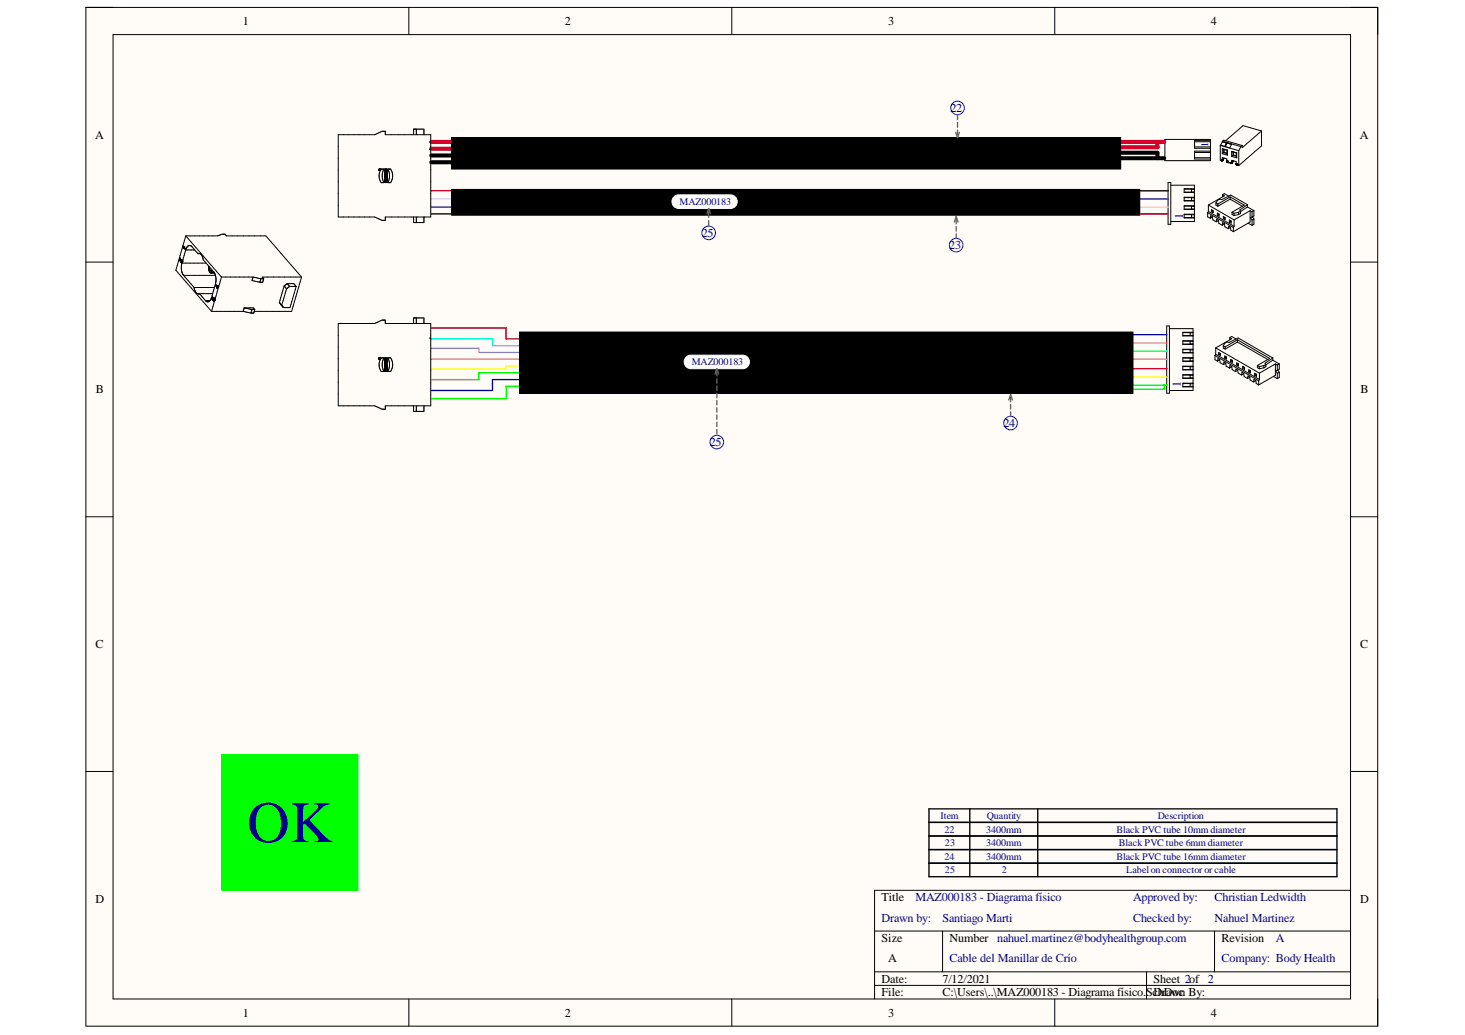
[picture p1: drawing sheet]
<svg xmlns="http://www.w3.org/2000/svg" width="297mm" height="210mm" viewBox="0 0 297 210" stroke-linecap="round" stroke-linejoin="round" font-family="sans-serif">
<path d="M17.4 1.5h261.9v206.6h-261.9z" fill-rule="evenodd" fill="#fffcf8"/>
<path d="M17.4 1.5h261.9v206.6h-261.9z" fill="none" stroke="#000" stroke-width=".2"/>
<path d="M22.9 7h250.9v195.6h-250.9z" fill-rule="evenodd" fill="#fffcf8"/>
<g fill="none" stroke="#000" stroke-width=".2">
<path d="M17.4 1.5h5.5M22.9 7h250.9v195.6h-250.9zM82.9 1.5v5.5M148.4 1.5v5.5M213.9 1.5v5.5M273.8 1.5h5.5v5.5M91.6 38.4h139.5v5.3h-139.5zM91.6 28h135.6v6.3h-135.6zM236.2 28.3h9.2v4.3h-9.2zM236.8 37h.6v8.5h-.6zM237.4 37.6h4.8v7.3h-4.8M240.1 38.4h1.5v.6"/>
<path d="M241.6 38.4h.6M242.2 38.3h-2.1v.7h2.1M242.2 38.9l-2.1 .1M242.2 30.9h3.2M242.2 29.8h3.2M242.2 28.7h3.2M242.2 32h3.2M245.4 28.5h-3.2v1.6h3.2M245.4 30.7h-3.2v1.6h3.2M247.4 29.5v3l.2 .1M247.4 29.5l3.8 1.1M247.4 29.4v.1"/>
<path d="M247.6 32.6h.1M247.7 32.6h.1M247.7 32.5h.1M247.8 32.5h.1M247.8 32.5l-.2 .1M247.8 32.5v-.5l.9 .2 .1 .5M247.8 32.4h.1M247.8 28.7h.1M247.8 28.7l1.9 .6-.4 .7-1.9-.6M247.8 30.2v1M247.8 30.2l1.1 .2M247.8 31.2l1.1 .3"/>
<path d="M247.8 30.2l.3 .1M247.9 28.7l-.4 .8M247.9 28.7l1.8 .6M247.9 39.5l.4 .2-3.3 1.9M247.9 39.5l.4-.2 .8 .5M247.9 39.5v.4M247.9 28.7h-.1M247.9 28.7l.2-.3 3.8 1.1M247.9 28.7l3.7 1M248.1 30.9l-.3 .3M248.1 30.3v.6M248.1 30.3l.7 .2"/>
<path d="M248.1 30.9l.7 .2M248.2 30.9l.6 .2M248.2 30.9h-.1M248.2 30.3v.6M248.2 32.1l-.4 .3M248.3 32.1l-.5 .4M248.4 29.6h.1M248.5 29.3h.1M248.5 29.2v.1M248.6 29.2l-.2 .4M248.7 29.2l-.2 .4M248.7 29.2l-.2 .1"/>
<path d="M248.7 29.2h.1M248.7 32.6h.1M248.7 32.7h.1M248.7 32.7l.1 .1M248.8 32.7h.1M248.8 32.8h.1M248.8 30.5v.6M248.8 31.1l.1 .4M248.8 32.8l.1 .1M248.8 32.9h.1M248.9 32.9h.1M248.9 30.4v1.1"/>
<path d="M248.9 30.4l-.1 .1M248.9 32.9l.1 .1M249 33h.1M249 33l.5 .1M249.4 39.9l2.9 1.7-2.5 1.4M249.4 39.9l-2.5 1.5M249.4 39.9v.5M249.5 33.1h.1M249.6 33.1h.1M249.7 33.1h.1M249.7 33.1h-.1M249.7 33.1h-.2"/>
<path d="M249.7 33h.1M249.7 33v.1M249.7 30.7v1M249.7 30.7l1.1 .3M249.7 31.7l1.1 .3M249.7 30.7l.3 .1M250 30.8l.7 .2M250 31.5l-.3 .2M250 30.8v.7M250 31.5l.7 .2M250.1 32.6l-.4 .3v-.4l.9 .3 .1 .6M250.1 31.4l.6 .2"/>
<path d="M250.1 31.4l-.1 .1M250.1 30.9v.5M250.2 32.6l-.5 .5M250.6 33.2h.1M250.6 33.3h.1M250.7 33.3v.1M250.7 33.3h.1M250.7 31v.7M250.7 31.7l.1 .3M250.7 33.4h.1M250.7 33.4l.1 .1M250.8 33.4h.1"/>
<path d="M250.8 31v1M250.8 33.4v.1M250.8 31h-.1M250.8 33.5h.1M250.9 33.5l.3 .1M250.9 33.5h.1M251.2 30.6v3M251.6 29.7l-.4 .9M251.9 29.5l-.3 .2M255.8 26.6l-3.8-1.1-3.5 3M255.8 26.6l-3.9 3.4v-.5M255.8 26.6v3l-4.6 4"/>
<path d="M17.4 53.2h5.5M240.1 40.1h1.5v.6M240.1 41.8h1.5v.6M240.1 43.5h1.5v.6M241.6 43.6h.6M241.6 40.1h.6M241.6 41.8h.6M242.2 41.7h-2.1v.8h2.1M242.2 43.4h-2.1v.8h2.1M242.2 40h-2.1v.8h2.1M242.2 44.1h-2.1M242.2 40.6l-2.1 .1"/>
<path d="M242.2 42.4h-2.1M244.9 43.1l5.2 3M244.9 43.1v.9l.5 .3M245 41.6l5.2 3M245 41.6v1.3M245 42.9l5.2 3M245 42.9l-.1 .2M245.4 44.3l.1-.5 .3 .2 .1 .6 .7 .4M245.6 42.5l.4 .2v.4l-.4-.2zM245.8 44l-.4 .3M245.9 42.8l-.3 .1M245.9 42.8h.1"/>
<path d="M245.9 42.7v.1M246.5 41.2v.4l.4 .2M246.5 41.2l.4 .2M246.5 41.2l.4-.6 .4-.2 .4 .1 1.9-.9 3.3 1.9M246.6 45l.1-.5 .3 .2 .1 .6 .7 .4M246.8 43.2l.4 .2v.4l-.4-.2zM246.9 41.4v.4M247 44.7l-.4 .3M247.1 43.5l-.3 .1M247.1 43.5h.1M247.1 43.4v.1M247.8 45.7l.1-.5 .4 .2v.6l.7 .4"/>
<path d="M248 43.9l.4 .2v.4l-.4-.2zM248.3 45.4l-.5 .3M248.3 44.2l-.3 .1M248.3 44.2h.1M248.3 44.1v.1M249 46.4l.1-.5 .4 .2 .1 .6 .5 .3M249.3 44.6l.3 .2v.5l-.3-.3zM249.4 40.4l-2.5 1.4M249.4 40.4l2.5 1.4M249.5 46.1l-.5 .3M249.5 44.9l-.2 .1M249.5 44.9h.1"/>
<path d="M249.5 44.8v.1M249.8 43v.5l.4 .2M249.8 43l.4 .3M250.1 46.1v.9M250.2 43.3v.4M250.2 45.9l-.1 .2M250.2 44.6v1.3M251.1 43.5l-.9 .2M251.1 43.1l-.9 .2M251.1 43.1v.4M251.5 42.8v.5l-.4 .2M251.5 42.8l-.4 .3"/>
<path d="M252.9 42l-1.4 .9M252.9 42l1.3 .7M252.9 41.5l-1.5 1.1 .1 .2M252.9 41.5v.5M253.1 45.3l.8 .4M253.5 42.7l.4 .2M253.5 42.7l-3.3 1.9M253.5 42.7v2.3l-3.4 2M253.9 42.9v1.1M253.9 44.6v1.1M253.9 44l-.4 .1 .4 .5M253.9 44l.3 .4"/>
<path d="M254.2 42.7l-.3 .2M254.2 42.7v1.1l-.3 .2M254.2 44.4v1.1l-.3 .2M254.2 44.4l-.3 .2M273.8 53.2h5.5M17.4 104.8h5.5M273.8 104.8h5.5M17.4 156.5h5.5M273.8 156.5h5.5M177.3 188.8h96.5M177.3 197.1h96.5M177.3 199.8h96.5"/>
<path d="M191.1 188.8v8.3M232.5 197.1v5.5M246.3 188.8v8.3M273.8 180.6h-96.5v22M82.9 202.6v5.5M148.4 202.6v5.5M213.9 202.6v5.5M279.3 202.6v5.5"/>
</g>
<path d="M105.4 75.6h-8.3v1.4h-9.7M105.4 78.4h-2.8v2.4h-15.2" fill="none" stroke="#0f0" stroke-width=".27"/>
<path d="M236.9 38.7h-7.7v4.7h-141.8M188.4 164h82.7v13.8h-82.7zM188.4 166.8h82.7M188.4 169.5h82.7M188.4 172.3h82.7M188.4 175.1h82.7M196.6 164v13.8M210.4 164v13.8" fill="none" stroke="#000" stroke-width=".27"/>
<path d="M87.4 28.8h148.7M234.7 28.8v1.1l-147.3 .3" fill="none" stroke="#f00" stroke-width=".82"/>
<path d="M87.4 31.5l99.9-.5h47.4v1.1M236.1 32.1h-47.5l-101.2 .8" fill="none" stroke="#000" stroke-width=".82"/>
<path d="M87.4 38.7h141.2v4.7h8.3" fill="none" stroke="#f00" stroke-width=".27"/>
<path d="M87.4 40.3h143.1v1.7h6.4" fill="none" stroke="#f9f" stroke-width=".27"/>
<path d="M236.9 40.3h-6.9v1.7h-142.6M105.4 77h-5.6v2.2h-12.4" fill="none" stroke="#00f" stroke-width=".27"/>
<path d="M87.4 66.5h15.2v2.2h2.8" fill="none" stroke="#980000" stroke-width=".27"/>
<path d="M87.4 70.6h9.7v.9h8.3" fill="none" stroke="#f0f" stroke-width=".27"/>
<path d="M87.4 68.7h12.4v1.4h5.6" fill="none" stroke="#0ff" stroke-width=".27"/>
<path d="M87.4 72.9h18" fill="none" stroke="#f90" stroke-width=".27"/>
<path d="M105.4 74.2h-2.8v.6h-15.2" fill="none" stroke="#ff0" stroke-width=".27"/>
<g fill="#000">
<path d="M91.6 38.4h139.5v5.3h-139.5z" fill-rule="evenodd"/>
<path d="M91.6 28h135.6v6.3h-135.6z" fill-rule="evenodd"/>
</g>
<g fill="none" stroke="#00f" stroke-width=".2">
<circle cx="194.1" cy="21.9" r="1.37"/>
<circle cx="193.9" cy="49.7" r="1.38"/>
</g>
<path d="M193.8 26.8l.3 1.2 .4-1.2M194.1 23.3v.9M194.1 24.8v1M194.1 26.4v1M193.5 45l.4-1.1 .3 1.1M193.9 44.5v.9M193.9 45.9v1M193.9 47.4v.9" fill="none" stroke="#646464" stroke-width=".27"/>
<path d="M45 153h27.6v27.6h-27.6z" fill-rule="evenodd" fill="#0f0"/>
<path d="M45 153h27.6v27.6h-27.6z" fill="none" stroke="#0f0" stroke-width=".2"/>
<path d="M136.8 39.8l.8-.3h10.5a1.38 1.38 0 0 1 1.4 1.4 1.38 1.38 0 0 1-1.4 1.4h-10.5a1.38 1.38 0 0 1-1.3-1 1.38 1.38 0 0 1 .5-1.5z" fill="#fff"/>
<path d="M136.8 39.8l.8-.3h10.5a1.38 1.38 0 0 1 1.4 1.4 1.38 1.38 0 0 1-1.4 1.4h-10.5a1.38 1.38 0 0 1-1.3-1 1.38 1.38 0 0 1 .5-1.5z" fill="none" stroke="#fff" stroke-width=".2"/>
<circle cx="143.7" cy="47.2" r="1.38" fill="none" stroke="#00f" stroke-width=".2"/>
<path d="M143.3 43.4l.4-1.1 .4 1.1M143.7 42.9v1.2M143.7 44.7v1.2" fill="none" stroke="#646464" stroke-width=".27"/>
<g fill="none" stroke="#000" stroke-width=".2">
<path d="M68.6 27.3h7.4l1.5-.7h.6v.7h9.2v16.7h-9.2v.7h-.6l-1.5-.7h-7.4zM76.8 34.4v.1M76.8 34.5l.1 .1M76.8 34.4h.1M76.9 34.3v.2M76.9 34.5h.1M76.9 34.3h.1M76.9 34.4h.1M76.9 34.3l.1 .1M76.9 34.3v.1M76.9 34.3l-.1 .1M77 34.4h.1"/>
<path d="M77 34.3l.1 .1M77 34.3h.1M77 34.3h-.1M77 34.5h.1M77 34.5h-.1M77.1 34.4l-.1 .1M77.1 34.5h-.1M77.1 34.5h-.2M77.1 34.3h.1M77.1 34.5l-.1 .1M77.1 34.3v.1M77.1 34.4h.1"/>
<path d="M77.1 34.3v.2M77.1 34.5h.1M77.3 34.3h.5a2.85 2.85 0 0 0 0 2.7h-.5a2.51 2.51 0 0 1 0-2.7zM78 34.7h.5v.2l-.3 .1h.3v.1h-.5v-.1l.3-.1h-.3zM78 35.2h.5v.2h-.5zM78 35.4l.5 .1v.1l-.5 .1zM78 35.9h.1M78 34.3v.3M78 35.9v.2h.5M78 34.3v.1M78 34.3h.1M78 35.8v.1"/>
<path d="M78 34.5v.1M78 35.8h.1M78 34.6l.1 .1M78.1 35.8h-.1M78.1 35.8h.1M78.1 36h.1M78.1 34.7h.1M78.1 34.5h.1M78.1 35.9v.1M78.1 34.4h.1M78.1 35.9h.1M78.1 34.3v.1"/>
<path d="M78.1 34.3v.2M78.1 34.3h.1M78.2 35.9h-.1M78.2 35.8h-.1M78.2 35.8h.1M78.2 34.5v.1M78.2 36.4h.1M78.2 35.9h.1M78.2 34.7h.1M78.2 34.9h.1M78.2 35.9v.1M78.2 36h.1"/>
<path d="M78.3 35.8h.1M78.3 36.4h.1M78.3 36.3l-.1 .1M78.3 36h.1M78.3 36h.2l-.1 .3M78.3 34.5h-.1M78.3 35h.1M78.3 34.7h.1M78.3 34.5h.1M78.4 36h-.1M78.4 34.7h-.1M78.4 34.4l-.1 .1"/>
<path d="M78.4 34.5h-.1M78.4 34.4h.1M78.4 34.5h.1M78.4 35.9v.1M78.4 34.7h.1M78.4 34.9v.1M78.4 36.3v.2M78.4 34.6v.1M78.4 36.5h.1M78.4 36.5l.1 .3h-.2v.1h.2v.1h-.5l.2-.1-.2-.3h.5M78.4 34.6h.1M78.4 36.3h.1"/>
<path d="M78.4 34.3h-.2l.2 .1M78.4 34.3h.1M78.4 35.8l-.1 .1M78.5 34.6h-.1M78.5 34.3v.1M78.5 34.6h.1M78.5 34.4h.1M78.5 34.4v.1M78.5 35.7l-.1 .2M78.5 34.5h.1M78.5 36.2l-.5 .1v.2l.5 .1M78.5 35.7l-.1 .1"/>
<path d="M78.5 34.5v.1M78.6 34.3h.6a2.53 2.53 0 0 1 0 2.7h-.6a2.85 2.85 0 0 0 0-2.7zM83.9 27.3v-1.1h2.1v1.1M84.4 26.2v1.1M87.2 30.3h.1M36.3 52.7l.3 .4 .1-.2M36.3 52.7h.2M36.5 52.3l-.2 .4M36.5 52.3h.1M36.5 52.3v.1M36.5 52.7h.1M36.5 52.7l.1 .1"/>
<path d="M36.5 52.4h.1M36.5 52.4v.4M36.6 52.8h.1M36.6 52.8l.1 .1M36.6 52.7h.1M36.6 52.7v.1M36.6 52.9h.1M36.6 52.6v.2M36.7 52.8h.1M36.7 53h-.1M36.7 52.6l-.1 .1M36.7 52.6h-.1"/>
<path d="M36.7 52.6h.1M36.7 52.9h.1M36.7 53h.1M36.7 53.2h.1M36.7 52.7h.1M36.7 52.7v.1M36.7 53.1h.1M36.8 52.7h-.1M36.8 53h.1M36.8 52.6l.1 .2M36.8 52.7h.1M36.8 53l-.1 .2"/>
<path d="M36.8 52.8v.1M36.8 52.9h.1M36.8 52.9v.1M36.8 53.2h.1M36.9 52.8h.1M36.9 53.1l-.2 .1M36.9 53.1v.1M36.9 52.8h-.2v.1M36.9 53.1h.1M36.9 53.4l-.1 1.3 .4 1.1M36.9 52.8v.3M36.9 53.4h4.9"/>
<path d="M36.9 52.9h.1M36.9 53l-.1 .2M36.9 52.9h-.1M36.9 53h.1M37.1 50.1h.2M37.1 50.1h.1M37.1 50.1v.1M37.1 50.2v.1M37.1 50.2h.1M37.1 50.3h.1M37.1 50.3l.1 .1M37.1 49.9v.1"/>
<path d="M37.2 49.9l-.1 .2M37.2 49.9l.4 .6M37.2 50.3h.1M37.2 50.2h.1M37.2 50.2l.4 .3M37.2 50.2l.4 .4v-.1M37.2 50.2v.2M37.2 55.8l2.2 2.5M37.2 55.8h6.5M37.2 50.4h.1M37.3 50.1h.1M37.3 50v.2"/>
<path d="M37.3 50.2h.1M37.6 50.5h.1M37.7 50.7a.76 .76 0 0 1 .4-.8 .76 .76 0 0 1 .8 .1l1.2 1.4M37.7 50.7l-.8 2.7M37.7 50.7h1.8M37.7 47.8h6.4l1-.3h.5l.3 .3h8l7.2 8.4M37.7 47.8l7.2 8.4M37.7 47.8l-2 7 7.2 8.4M39.4 58.3a1.04 1.04 0 0 0 1 1.3M39.4 58.3h4.1M40.1 51.4h.4M40.2 51.4h-.1"/>
<path d="M40.2 51.4h.1M40.3 51.4h-.1M40.3 51.4h.2M40.4 59.6l1.3 1.4M40.4 59.6h2.7M40.5 51.4l.5 .5 .2 .8 .6 .7M41.8 53.4l1.7 1.9M42.3 54v.7l.3 .5M42.5 54.3h.1M42.5 54.4h.1M42.5 54.2v.2M42.5 54.2h.1"/>
<path d="M42.5 54.4l.1 .3M42.5 54.6v.1M42.6 54.7v.1M42.6 55.2v.1M42.6 54.8l.1 .1M42.6 55.3l.1 .1M42.7 54.9h.1M42.7 54.9v.1M42.7 55.4h.1M42.7 55h.1M42.8 55h.1M42.8 55.4h.1"/>
<path d="M42.8 55.4h.7M42.9 55.4h.1M42.9 55h.1M43 54.9l-.1 .1M43 55.3l-.1 .1M43 54.8v.1M43.1 55.3h-.1M43.1 54.8h-.1M43.1 59.5l-.2 .9a.71 .71 0 0 1-.5 .7 .71 .71 0 0 1-.7-.1M43.2 55l-.1 .3M43.5 55.3l.2 .5M43.7 55.8l.1 1.4-.7 2.3"/>
<path d="M43.7 57.9h.1M43.7 57.9l.3 .5M43.7 57.8v.1M43.7 57.8v-.1l.4 .6M44 58.4h.1M44 58.1h.2M44 58.1h.1M44 58.4l.1 .1M44.1 58h-.1M44.1 58.3h.1M44.1 57.9v.1M44.1 57.9l-.1 .2"/>
<path d="M44.1 58.2v.1M44.1 58.1v.1M44.1 58.4h-.1M44.1 58.2h.1M44.1 58.4h.1M44.1 58.3v.1M44.1 58h.1M44.1 58l.1 .1M44.1 58.2l.1 .1M44.2 58.1l.1 .1M44.2 58.3h.1M44.2 58.1h.1"/>
<path d="M44.2 58v.1M44.2 58h.1M44.2 58.2h.1M44.2 58.2v.1M44.3 58.2l-.1 .1M44.9 56.2h6.4M44.9 56.2l-2 7M51.3 56.2l-.2 .7 1.6 .3M51.3 56.2l1.6 .3M52.9 56.5l-.2 .7M52.9 56.5h.6M53.5 56.5l-.2 .7h-.6"/>
<path d="M57.6 58l.5 .6M57.6 58l-1 3.3M58.1 58.6l-1 3.3M58.2 57.5l.5 .6M58.2 57.5l-.6 .5M58.2 57.5h1.4l.4 .6M58.7 58.1h1.3M58.7 58.1l-.6 .5M60 58.1l-1.2 4.3h-1.3M61.1 56.2h-7.9l.3 .3M61.1 56.2l-2 7h-7.6M83.9 44v1.1h2.1v-1.1"/>
<path d="M84.4 44v1.1M41.7 61h.9M42.9 63.2h6.4M43 60.6v.1M43 60.7h.1M43 60.3v.3M43 60.3h.1M43 60.7h.2M43 60.7l.1 .1M43 60.5h.1M43 60.6h.1M43 60.8h.1"/>
<path d="M43.1 60.5h.1M43.1 60.3h.1M43.1 60.4h.1M43.1 60.6h.1M43.1 60.4v.2M43.1 60.4l-.1 .1M43.1 60.4v.1M43.1 60.6v.1M43.1 60.8h.1M43.1 60.8h.2M43.1 60.7h.3M43.1 60.7h.1"/>
<path d="M43.1 60.7l.3 .2M43.1 60.3l.1 .1M43.2 60.8h.1M43.2 60.5h.1M43.2 60.3l-.1 .1M43.2 60.6h.1M43.2 60.5v.1M43.2 60.3v.1M43.2 60.8v.1M43.2 60.8v.2M43.2 60.3h.1M43.2 60.6v.1"/>
<path d="M43.2 60.9h.1M43.2 60.9l.1 .2M43.2 60.4h.1M43.2 61h.2M43.2 61h.1M43.2 60.4l.1 .1M43.2 60.7h.1M43.3 60.7h.1M43.3 60.7h-.1M43.3 60.8h-.2M43.3 60.8h.1M43.3 60.7v.1"/>
<path d="M43.3 60.5h.1M43.3 61h.1M43.3 60.9h.1M43.3 60.6h.1M43.3 61.1h.1M43.3 60.6v.1M43.3 60.5l.2 .2M43.3 60.5v.1M43.3 60.9h.2M43.4 60.9v.1M43.4 60.7l.1 .2M43.4 60.9h.1"/>
<path d="M43.4 60.7h.1M43.4 60.7v.2M43.4 61h.1M43.4 60.8h.1M43.4 60.6h.1M43.4 61v.1M43.4 60.7l.1 .1M43.5 60.9l-.1 .1M43.5 60.9h.1M49.3 63.2l1.6 .3M49.5 62.4h1.9l.3 .4M49.5 62.4l1.6 .4"/>
<path d="M49.5 62.4l-.2 .8M51.1 62.8h.6M51.1 62.8l-.2 .7M51.7 62.8l-.2 .7h-.6M56.6 61.3l.5 .6M56.6 61.3l.9 1.1M57.1 61.9l.4 .5M68.6 65.6h7.4l1.5-.7h.6v.7h9.2v16.7h-9.2v.7h-.6l-1.5-.7h-7.4zM76.8 72.7h.1M76.8 72.8h.2M76.9 72.6v.2M76.9 72.6l-.1 .1"/>
<path d="M76.9 72.7v.1M76.9 72.8h.1M76.9 72.6h.1M76.9 72.8h.2M76.9 72.7h.1M76.9 72.6v.1M77 72.6l-.2 .1M77 72.7h-.1M77 72.7h.1M77 72.6h.1M77 72.8h.1M77 72.6h-.1"/>
<path d="M77.1 72.6v.2M77.1 72.6h.1M77.1 72.8h-.2M77.1 72.7h.1M77.1 72.6v.1M77.1 72.8h-.1M77.3 72.6h.5a2.84 2.84 0 0 0 0 2.7h-.5a2.5 2.5 0 0 1 0-2.7zM78 72.8l.1 .1M78 73h.5v.2l-.3 .1h.3v.1h-.5v-.1l.3-.1h-.3zM78 73.5h.5v.1h-.5zM78 73.7l.5 .1v.1l-.5 .1zM78 72.8h.1"/>
<path d="M78 72.7h.1M78 74.2v.2h.5M78 72.8v.1M78 74.1v.1M78.1 72.9h.1M78.1 72.9v.1M78.1 74.1h.1M78.1 74.2h.1M78.1 74.3h.1M78.1 72.7l.1 .2M78.1 74.2v.1M78.1 72.7h.1"/>
<path d="M78.1 72.6l-.1 .2M78.1 73h.1M78.1 72.6h.1M78.1 72.6l.1 .2M78.1 74.1l-.1 .1M78.2 74.1h.1M78.2 74.7h.1M78.2 74.2h.1M78.2 74.2v.1M78.2 73.2h.1M78.2 74.3h.1M78.3 74.1h.1"/>
<path d="M78.3 72.8v.1M78.3 74.6h.1M78.3 74.1v.1M78.3 74.6l-.1 .1M78.3 74.3h.1M78.3 74.3h.2v.3M78.3 72.8h-.1M78.3 72.8h.1M78.4 74.2l-.1 .1M78.4 73h-.2M78.4 72.8h.1M78.4 74.1h-.1"/>
<path d="M78.4 73.2l-.1 .1M78.4 73h-.1M78.4 74.2h.1M78.4 74.7l.1 .4h-.2v.1h.2v.1h-.5l.2-.1-.2-.3h.5M78.4 74.6v.1M78.4 72.9v.1M78.4 74.6h.1M78.4 72.9h.1M78.4 74.8h.1M78.4 72.6h-.2l.2 .2M78.4 72.6h.1M78.4 74l-.1 .1"/>
<path d="M78.5 72.6v.1M78.5 72.7v.1M78.5 74v.2M78.5 74.4l-.5 .2v.1l.5 .2M78.5 72.8v.1M78.5 74h-.1M78.5 74.2h-.1M78.5 74.6h-.1M78.5 72.8l-.1 .1M78.6 72.6h.6a2.52 2.52 0 0 1 0 2.7h-.6a2.84 2.84 0 0 0 0-2.7zM83.9 65.6v-1.1h2.1v1.1M84.4 64.5v1.1"/>
<path d="M87.2 68.6h.1M105.4 67.3h124.3v12.4h-124.3zM236.6 66.1h.5v13.6h-.5zM237.1 66.7h4.8v12.5h-4.8M239.8 72.6h1.5v.6M239.8 67.5h1.5v.5M239.8 69.2h1.5v.6M239.8 70.9h1.5v.6M239.8 74.3h1.5v.6M239.8 76.1h2.1M239.8 77.8h2.1M241.3 72.7h.6"/>
<path d="M241.3 74.4h.6M241.3 76.1v.6M241.3 77.8v.6M241.3 69.2h.6M241.3 70.9h.6M241.3 67.5h.6M241.9 72.5h-2.1v.8h2.1M241.9 74.3h-2.1v.7h2.1M241.9 74.9h-2.1M241.9 76h-2.1v.7h2.1M241.9 77.7h-2.1v.8h2.1M241.9 67.4h-2.1v.7h2.1"/>
<path d="M241.9 69.1h-2.1v.8h2.1M241.9 70.8h-2.1v.8h2.1M241.9 78.3l-2.1 .1M241.9 76.6l-2.1 .1M241.9 73.2h-2.1M241.9 69.7l-2.1 .1M241.9 71.5h-2.1M241.9 68h-2.1M246.3 72.1l8.9 5.1M246.3 72.1v.9l.6 .2M246.5 70.6l8.9 5.1M246.5 70.6v1.3"/>
<path d="M246.5 71.9l8.9 5.1M246.5 71.9l-.2 .2M246.9 73.2v-.5l.4 .2 .1 .7 .7 .3M247.1 71.5l.4 .2v.4l-.4-.2zM247.3 73l-.4 .2M247.4 71.7l-.3 .2M247.4 71.7l.1 .1M247.4 71.6v.1M248 70.1v.5l.4 .2M248 70.1l.4 .3M248 70.1l.4-.5 .4-.2 .4 .1 1.8-1 7.1 4.1M248.1 73.9l.1-.5 .3 .2 .1 .7 .7 .4"/>
<path d="M248.3 72.2l.4 .2v.4l-.4-.2zM248.4 70.4v.4M248.5 73.7l-.4 .2M248.6 72.5h.1M248.6 72.5l-.3 .1M248.6 72.3v.2M249.3 74.7l.1-.6 .3 .2 .1 .7 .7 .4M249.3 68.5l.4 .2-3.2 1.9M249.3 68.5l.4-.3 .9 .6M249.3 68.5v.4M249.5 72.9l.4 .2v.4l-.4-.2zM249.7 74.4l-.4 .3"/>
<path d="M249.8 73.2h.1M249.8 73.2l-.3 .1M249.8 73v.2M250.7 73.6l.4 .2v.4l-.4-.2zM250.9 69.4l-2.5 1.4M250.9 69.4l6.1 3.5M250.9 68.9l6.5 3.8-2.5 1.4M250.9 68.9l-2.5 1.5M250.9 68.9v.5M251 75.1v.6l.7 .4M251 75.1l-.4-.3-.1 .6M251 75.1l-.5 .3"/>
<path d="M251 73.9l-.3 .1M251 73.9h.1M251 73.7v.2M251.7 76.1l.1-.6 .4 .3 .1 .6 .6 .4M252 74.3l.3 .2v.4l-.3-.2zM252.2 75.8l-.5 .3M252.2 74.6h.1M252.2 74.6l-.2 .1M252.2 74.5v.1M252.9 76.8l.1-.6 .4 .3 .1 .6 .7 .4M253.2 75l.3 .2v.4l-.3-.2zM253.4 76.5l-.5 .3"/>
<path d="M253.4 75.3l-.2 .1M253.4 75.3h.1M253.4 75.1v.2M254.2 77.5v-.5l.4 .2 .1 .6 .5 .3M254.4 75.7l.4 .2v.4l-.4-.2zM254.6 77.2l-.4 .3M254.7 76l-.3 .1M254.7 76h.1M254.7 75.9v.1M254.9 74.1v.5l.4 .2M254.9 74.1l.4 .2M255.2 77.2v.9"/>
<path d="M255.3 74.3v.5M255.4 77l-.2 .2M255.4 75.7v1.3M256.3 74.6l-1 .2M256.3 74.1l-1 .2M256.3 74.1v.5M256.7 73.9v.5l-.4 .2M256.7 73.9l-.4 .2M258.1 73l-1.4 1M258.1 73l1.3 .8M258.1 72.6l-1.6 1.1 .2 .2M258.1 72.6v.4"/>
<path d="M258.2 76.3l.8 .5M258.6 73.8l.4 .2M258.6 73.8l-3.2 1.9M258.6 73.8v2.3l-3.4 2M259 74v1.1M259 75.7v1.1M259 75.1l-.4 .1 .4 .5M259.1 75.1l.3 .4M259.4 73.8l-.4 .2M259.4 73.8v1.1l-.4 .2M259.4 75.5v1.1l-.4 .2M259.4 75.5l-.4 .2"/>
<path d="M83.9 82.3v1.1h2.1v-1.1M84.4 82.3v1.1"/>
</g>
<path d="M220.1 69.5h16.5" fill="none" stroke="#f0f" stroke-width=".27"/>
<path d="M220.1 78.1h16.5M236.1 78.1v.8h-16" fill="none" stroke="#0f0" stroke-width=".27"/>
<path d="M220.1 74.8h16.5" fill="none" stroke="#980000" stroke-width=".27"/>
<path d="M220.1 76.4h16.5" fill="none" stroke="#ff0" stroke-width=".27"/>
<path d="M220.1 72.9h16.5" fill="none" stroke="#f90" stroke-width=".27"/>
<path d="M220.1 71.2h16.5" fill="none" stroke="#0ff" stroke-width=".27"/>
<path d="M220.1 67.9h16.5" fill="none" stroke="#00f" stroke-width=".27"/>
<path d="M105.4 67.3h124.3v12.4h-124.3z" fill-rule="evenodd" fill="#000"/>
<path d="M139.3 72.3l.8-.3h10.5a1.38 1.38 0 0 1 1.4 1.4 1.38 1.38 0 0 1-1.4 1.4h-10.5a1.38 1.38 0 0 1-1.3-1 1.38 1.38 0 0 1 .5-1.5z" fill="#fff"/>
<path d="M139.3 72.3l.8-.3h10.5a1.38 1.38 0 0 1 1.4 1.4 1.38 1.38 0 0 1-1.4 1.4h-10.5a1.38 1.38 0 0 1-1.3-1 1.38 1.38 0 0 1 .5-1.5z" fill="none" stroke="#fff" stroke-width=".2"/>
<g fill="none" stroke="#646464" stroke-width=".27">
<path d="M145 75.9l.3-1.1 .4 1.1M145.3 75.3v.9M145.3 76.8v.9M145.3 78.3v.9M145.3 79.7v1M145.3 81.2v.9M145.3 82.7v.9M145.3 84.1v1M145.3 85.6v.9M145.3 87.1v.9M204.5 81.1l.4-1.1 .4 1.1M204.9 80.6v.9"/>
<path d="M204.9 82v1M204.9 83.5v.9"/>
</g>
<g fill="none" stroke="#00f" stroke-width=".2">
<circle cx="145.3" cy="89.7" r="1.38"/>
<circle cx="204.9" cy="85.8" r="1.38"/>
</g>
<text font-size="11.9" fill="#000080" x="50.1" y="170.8">OK</text>
<g font-size="2.5">
<text x="49.2" y="5.1">1</text>
<text x="114.5" y="5.1">2</text>
<text x="180.1" y="5.1">3</text>
<text x="245.5" y="5.1">4</text>
<text x="19.3" y="28.1">A</text>
<text x="275.7" y="28.1">A</text>
<text x="19.5" y="79.8">B</text>
<text x="275.9" y="79.8">B</text>
<text x="19.4" y="131.5">C</text>
<text x="275.8" y="131.5">C</text>
<text x="19.4" y="183.1">D</text>
<text x="178.7" y="182.8">Title</text>
<text x="275.8" y="183.1">D</text>
<text x="178.7" y="191">Size</text>
<text x="192.5" y="191">Number nahuel.martinez@bodyhealthgroup.com</text>
<text x="247.7" y="191">Revision</text>
<text x="180.1" y="195.2">A</text>
<text x="178.7" y="199.3">Date:</text>
<text x="178.7" y="202.1">File:</text>
<text x="191.1" y="199.3">7/12/2021</text>
<text x="191.1" y="202.1">C:\Users\..\MAZ000183 - Diagrama físico.ScDrawn By:</text>
<text x="233.9" y="199.3">Sheet 2of 2</text>
<text x="234.8" y="202.1">hDoc</text>
<text x="49.2" y="206.2">1</text>
<text x="114.5" y="206.2">2</text>
<text x="180.1" y="206.2">3</text>
<text x="245.5" y="206.2">4</text>
</g>
<g font-size="2.5" fill="#000080">
<text x="192.7" y="22.7">22</text>
<text x="239.9" y="44.4" transform="rotate(-90 239.9 44.4)">1</text>
<text x="142.3" y="48.1">25</text>
<text x="192.4" y="50.5">23</text>
<text x="239.4" y="78.5" transform="rotate(-90 239.4 78.5)">1</text>
<text x="203.4" y="86.6">24</text>
<text x="143.9" y="90.5">25</text>
<text x="185.6" y="182.8">MAZ000183 - Diagrama físico</text>
<text x="229.8" y="182.8">Approved by:</text>
<text x="246.2" y="182.8">Christian Ledwidth</text>
<text x="178.7" y="187">Drawn by:</text>
<text x="191.1" y="187">Santiago Marti</text>
<text x="229.8" y="187">Checked by:</text>
<text x="246.2" y="187">Nahuel Martinez</text>
<text x="258.7" y="191">A</text>
<text x="192.5" y="195.2">Cable del Manillar de Crío</text>
<text x="247.7" y="195.2">Company: Body Health</text>
</g>
<g font-size="2" fill="#000080">
<text x="245" y="29.8" transform="rotate(-90 245 29.8)">1</text>
<text x="137.8" y="41.6">MAZ000183</text>
<text x="140.3" y="74">MAZ000183</text>
<text x="190.7" y="166.1">Item</text>
<text x="200.1" y="166.1">Quantity</text>
<text x="234.7" y="166.1">Description</text>
<text x="191.5" y="168.9">22</text>
<text x="191.6" y="171.6">23</text>
<text x="200" y="168.9">3400mm</text>
<text x="200" y="171.6">3400mm</text>
<text x="226.4" y="168.9">Black PVC tube 10mm diameter</text>
<text x="226.9" y="171.6">Black PVC tube 6mm diameter</text>
<text x="191.5" y="174.4">24</text>
<text x="191.6" y="177.1">25</text>
<text x="200" y="174.4">3400mm</text>
<text x="203.1" y="177.1">2</text>
<text x="226.4" y="174.4">Black PVC tube 16mm diameter</text>
<text x="228.3" y="177.1">Labelon connector or cable</text>
</g>
</svg>
